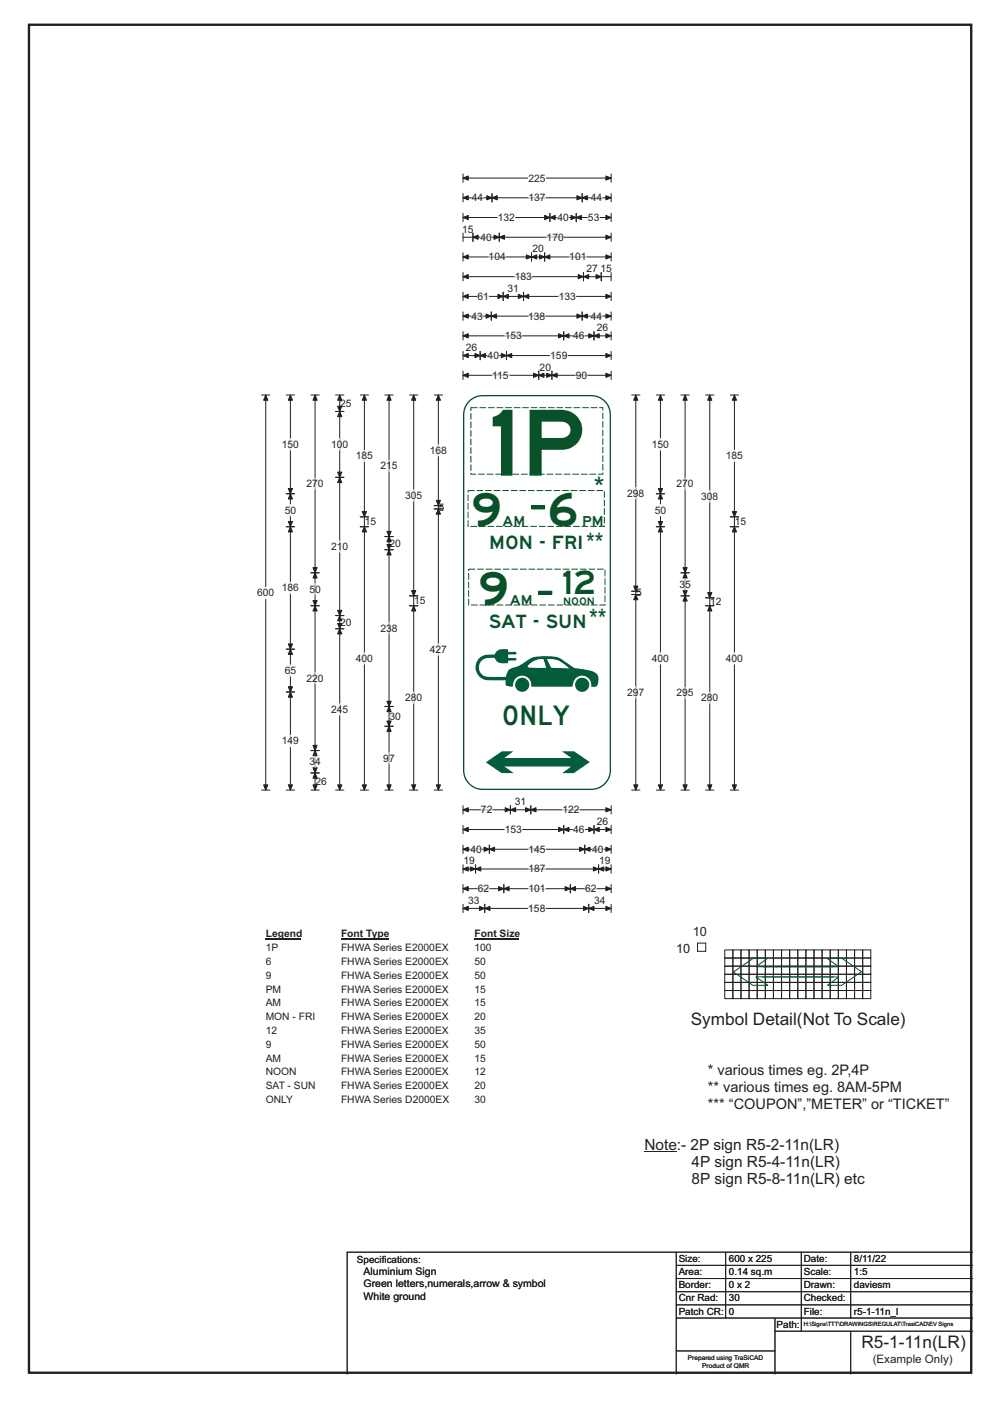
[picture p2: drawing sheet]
<svg xmlns="http://www.w3.org/2000/svg" width="210mm" height="297mm" viewBox="0 0 210 297" stroke-linecap="round" stroke-linejoin="round" font-family="sans-serif">
<path d="M6.1 5.2h199.9v285.8h-199.9z" fill="none" stroke="#231f20" stroke-width=".5"/>
<path d="M98.2 37.8h31.4M98.2 36.9v1.7M129.6 36.9v1.7" fill="none" stroke="#231f20" stroke-width=".21"/>
<g fill="#231f20" stroke="#231f20" stroke-width=".21">
<path d="M98.2 37.8l1.1-.5v.9z" fill-rule="evenodd"/>
<path d="M128.5 37.3l1.1 .5-1.1 .4z" fill-rule="evenodd"/>
</g>
<path d="M112.1 36.5h3.6v2.5h-3.6z" fill="#fff"/>
<g fill="none" stroke="#231f20" stroke-width=".21">
<path d="M98.2 41.9h31.4M98.2 41v1.8M98.2 45.2v1.8M98.2 49.4v1.8M98.2 53.6v1.8M98.2 57.8v1.7M98.2 46.1h31.4M98.2 50.3h31.4M98.2 54.5h31.4M98.2 58.7h31.4M100.3 49.4v1.8M104.4 41v1.8"/>
<path d="M105.9 49.4v1.8M112.7 53.6v1.8M115.5 53.6v1.8M116.6 45.2v1.8M122.2 45.2v1.8M123.5 41v1.8M123.8 57.8v1.7M127.5 57.8v1.7M129.6 53.6v1.8M129.6 57.8v1.7M129.6 41v1.8M129.6 45.2v1.8"/>
<path d="M129.6 49.4v1.8M98.2 62v1.7M98.2 66.1v1.8M98.2 70.3v1.8M98.2 74.5v1.8M98.2 78.7v1.8M98.2 62.8h31.4M98.2 67h31.4M98.2 71.2h31.4M98.2 75.4h31.4M98.2 79.6h31.4M101.8 74.5v1.8"/>
<path d="M104.2 66.1v1.8M106.7 62v1.7M107.4 74.5v1.8M111 62v1.7M114.3 78.7v1.8M117.1 78.7v1.8M119.6 70.3v1.8M123.5 66.1v1.8M126 70.3v1.8M129.6 74.5v1.8M129.6 62v1.7M129.6 66.1v1.8"/>
<path d="M129.6 70.3v1.8M129.6 78.7v1.8M55.5 83.8h1.8M56.4 83.8v83.7M55.5 167.5h1.8M98.2 170.8v1.8M98.2 175v1.8M98.2 179.2v1.7M98.2 171.7h31.4M98.2 175.9h31.4M103.8 179.2v1.7M108.3 170.8v1.8"/>
<path d="M112.6 170.8v1.8M119.6 175v1.8M124 179.2v1.7M126 175v1.8M129.6 170.8v1.8M129.6 175v1.8M129.6 179.2v1.7M98.2 183.4v1.7M98.2 187.5v1.8M98.2 191.7v1.8M98.2 180.1h31.4M98.2 184.2h31.4"/>
<path d="M98.2 188.4h31.4M98.2 192.6h31.4M100.9 183.4v1.7M102.8 191.7v1.8M106.9 187.5v1.8M121 187.5v1.8M124.9 191.7v1.8M127 183.4v1.7M129.6 187.5v1.8M129.6 191.7v1.8M129.6 183.4v1.7"/>
</g>
<g fill="#231f20" stroke="#231f20" stroke-width=".21">
<path d="M104.4 41.9l1.1-.4v.9z" fill-rule="evenodd"/>
<path d="M122.4 41.5l1.1 .4-1.1 .5z" fill-rule="evenodd"/>
<path d="M98.2 41.9l1.1-.4v.9z" fill-rule="evenodd"/>
<path d="M103.2 41.5l1.2 .4-1.2 .5z" fill-rule="evenodd"/>
<path d="M123.5 41.9l1.1-.4v.9z" fill-rule="evenodd"/>
<path d="M128.5 41.5l1.1 .4-1.1 .5z" fill-rule="evenodd"/>
<path d="M116.6 46.1l1.1-.4v.9z" fill-rule="evenodd"/>
<path d="M121.1 45.7l1.1 .4-1.1 .5z" fill-rule="evenodd"/>
<path d="M98.2 46.1l1.1-.4v.9z" fill-rule="evenodd"/>
<path d="M115.5 45.7l1.1 .4-1.1 .5z" fill-rule="evenodd"/>
<path d="M122.2 46.1l1.1-.4v.9z" fill-rule="evenodd"/>
<path d="M128.5 45.7l1.1 .4-1.1 .5z" fill-rule="evenodd"/>
<path d="M100.3 50.3l1.1-.4v.8z" fill-rule="evenodd"/>
<path d="M104.8 49.9l1.1 .4-1.1 .4z" fill-rule="evenodd"/>
<path d="M105.9 50.3l1.1-.4v.8z" fill-rule="evenodd"/>
<path d="M128.5 49.9l1.1 .4-1.1 .4z" fill-rule="evenodd"/>
<path d="M112.7 54.5l1.1-.5v.9z" fill-rule="evenodd"/>
<path d="M114.4 54l1.1 .5-1.1 .4z" fill-rule="evenodd"/>
<path d="M98.2 54.5l1.1-.5v.9z" fill-rule="evenodd"/>
<path d="M111.6 54l1.1 .5-1.1 .4z" fill-rule="evenodd"/>
<path d="M115.5 54.5l1.1-.5v.9z" fill-rule="evenodd"/>
<path d="M128.5 54l1.1 .5-1.1 .4z" fill-rule="evenodd"/>
<path d="M123.8 58.7l1.1-.5v.9z" fill-rule="evenodd"/>
<path d="M126.4 58.2l1.1 .5-1.1 .4z" fill-rule="evenodd"/>
<path d="M98.2 58.7l1.1-.5v.9z" fill-rule="evenodd"/>
<path d="M122.6 58.2l1.2 .5-1.2 .4z" fill-rule="evenodd"/>
<path d="M106.7 62.8l1.1-.4v.9z" fill-rule="evenodd"/>
<path d="M109.9 62.4l1.1 .4-1.1 .5z" fill-rule="evenodd"/>
<path d="M98.2 62.8l1.1-.4v.9z" fill-rule="evenodd"/>
<path d="M105.6 62.4l1.1 .4-1.1 .5z" fill-rule="evenodd"/>
<path d="M111 62.8l1.2-.4v.9z" fill-rule="evenodd"/>
<path d="M128.5 62.4l1.1 .4-1.1 .5z" fill-rule="evenodd"/>
<path d="M104.2 67l1.1-.4v.9z" fill-rule="evenodd"/>
<path d="M122.4 66.6l1.1 .4-1.1 .5z" fill-rule="evenodd"/>
<path d="M98.2 67l1.1-.4v.9z" fill-rule="evenodd"/>
<path d="M103.1 66.6l1.1 .4-1.1 .5z" fill-rule="evenodd"/>
<path d="M123.5 67l1.1-.4v.9z" fill-rule="evenodd"/>
<path d="M128.5 66.6l1.1 .4-1.1 .5z" fill-rule="evenodd"/>
<path d="M119.6 71.2l1.1-.4v.8z" fill-rule="evenodd"/>
<path d="M124.9 70.8l1.1 .4-1.1 .4z" fill-rule="evenodd"/>
<path d="M98.2 71.2l1.1-.4v.8z" fill-rule="evenodd"/>
<path d="M118.5 70.8l1.1 .4-1.1 .4z" fill-rule="evenodd"/>
<path d="M126 71.2l1.1-.4v.8z" fill-rule="evenodd"/>
<path d="M128.5 70.8l1.1 .4-1.1 .4z" fill-rule="evenodd"/>
<path d="M101.8 75.4l1.2-.5v.9z" fill-rule="evenodd"/>
<path d="M106.3 74.9l1.1 .5-1.1 .4z" fill-rule="evenodd"/>
<path d="M98.2 75.4l1.1-.5v.9z" fill-rule="evenodd"/>
<path d="M100.7 74.9l1.1 .5-1.1 .4z" fill-rule="evenodd"/>
<path d="M107.4 75.4l1.1-.5v.9z" fill-rule="evenodd"/>
<path d="M128.5 74.9l1.1 .5-1.1 .4z" fill-rule="evenodd"/>
<path d="M114.3 79.6l1.1-.5v.9z" fill-rule="evenodd"/>
<path d="M116 79.1l1.1 .5-1.1 .4z" fill-rule="evenodd"/>
<path d="M98.2 79.6l1.1-.5v.9z" fill-rule="evenodd"/>
<path d="M113.2 79.1l1.1 .5-1.1 .4z" fill-rule="evenodd"/>
<path d="M117.1 79.6l1.1-.5v.9z" fill-rule="evenodd"/>
<path d="M128.5 79.1l1.1 .5-1.1 .4z" fill-rule="evenodd"/>
<path d="M108.3 171.7l1.1-.4v.8z" fill-rule="evenodd"/>
<path d="M111.5 171.3l1.1 .4-1.1 .4z" fill-rule="evenodd"/>
<path d="M98.2 171.7l1.1-.4v.8z" fill-rule="evenodd"/>
<path d="M107.1 171.3l1.2 .4-1.2 .4z" fill-rule="evenodd"/>
<path d="M112.6 171.7l1.1-.4v.8z" fill-rule="evenodd"/>
<path d="M128.5 171.3l1.1 .4-1.1 .4z" fill-rule="evenodd"/>
<path d="M119.6 175.9l1.1-.5v.9z" fill-rule="evenodd"/>
<path d="M124.9 175.4l1.1 .5-1.1 .4z" fill-rule="evenodd"/>
<path d="M98.2 175.9l1.1-.5v.9z" fill-rule="evenodd"/>
<path d="M118.5 175.4l1.1 .5-1.1 .4z" fill-rule="evenodd"/>
<path d="M126 175.9l1.1-.5v.9z" fill-rule="evenodd"/>
<path d="M128.5 175.4l1.1 .5-1.1 .4z" fill-rule="evenodd"/>
<path d="M103.8 180.1l1.1-.5v.9z" fill-rule="evenodd"/>
<path d="M122.9 179.6l1.1 .5-1.1 .4z" fill-rule="evenodd"/>
<path d="M98.2 180.1l1.1-.5v.9z" fill-rule="evenodd"/>
<path d="M102.7 179.6l1.1 .5-1.1 .4z" fill-rule="evenodd"/>
<path d="M124 180.1l1.1-.5v.9z" fill-rule="evenodd"/>
<path d="M128.5 179.6l1.1 .5-1.1 .4z" fill-rule="evenodd"/>
<path d="M100.9 184.2l1.1-.4v.9z" fill-rule="evenodd"/>
<path d="M125.9 183.8l1.1 .4-1.1 .5z" fill-rule="evenodd"/>
<path d="M98.2 184.2l1.1-.4v.9z" fill-rule="evenodd"/>
<path d="M99.8 183.8l1.1 .4-1.1 .5z" fill-rule="evenodd"/>
<path d="M127 184.2l1.1-.4v.9z" fill-rule="evenodd"/>
<path d="M128.5 183.8l1.1 .4-1.1 .5z" fill-rule="evenodd"/>
<path d="M106.9 188.4l1.1-.4v.9z" fill-rule="evenodd"/>
<path d="M119.9 188l1.1 .4-1.1 .5z" fill-rule="evenodd"/>
<path d="M98.2 188.4l1.1-.4v.9z" fill-rule="evenodd"/>
<path d="M105.8 188l1.1 .4-1.1 .5z" fill-rule="evenodd"/>
<path d="M121 188.4l1.1-.4v.9z" fill-rule="evenodd"/>
<path d="M128.5 188l1.1 .4-1.1 .5z" fill-rule="evenodd"/>
<path d="M102.8 192.6l1.1-.4v.8z" fill-rule="evenodd"/>
<path d="M123.8 192.2l1.1 .4-1.1 .4z" fill-rule="evenodd"/>
<path d="M98.2 192.6l1.1-.4v.8z" fill-rule="evenodd"/>
<path d="M101.7 192.2l1.1 .4-1.1 .4z" fill-rule="evenodd"/>
<path d="M124.9 192.6l1.1-.4v.8z" fill-rule="evenodd"/>
<path d="M128.5 192.2l1.1 .4-1.1 .4z" fill-rule="evenodd"/>
<path d="M56.4 83.8l.4 1.1h-.9z" fill-rule="evenodd"/>
<path d="M55.9 166.4h.9l-.4 1.1z" fill-rule="evenodd"/>
</g>
<g fill="none" stroke="#fff" stroke-width=".21">
<path d="M100.1 41.9h2.4M101.9 50.3h2.4M103.6 54.5h3.7M105.6 46.1h3.6M109.2 58.7h3.6M112.1 41.9h3.6M115.9 50.3h3.7M118.2 46.1h2.4M120.8 54.5h3.6M124.7 46.1h2.4M125.3 41.9h2.5M100 67h2.4"/>
<path d="M101.3 62.8h2.4M103.4 75.4h2.4M104.4 79.6h3.6M107.1 71.2h3.6M112 67h3.7M116.7 75.4h3.6M118.5 62.8h3.6M121.6 71.2h2.4M122.1 79.6h2.5M125.3 67h2.5M102 171.7h2.4M107.1 175.9h3.6"/>
<path d="M119.3 171.7h3.6M121.6 175.9h2.4M99.8 180.1h2.4M101.3 188.4h2.4M112 192.6h3.7M112.1 180.1h3.6M112.1 184.2h3.6M112.1 188.4h3.6M124.1 188.4h2.4M125.6 180.1h2.4"/>
</g>
<path d="M54.5 124.4h3.7v2.5h-3.7z" fill="#fff"/>
<g fill="none" stroke="#231f20" stroke-width=".21">
<path d="M60.7 83.8h1.8M61.6 83.8v83.7M65.9 83.8h1.8M66.8 83.8v83.7M71.2 83.8h1.7M71.2 87.2h1.7M72.1 83.8v83.7M76.4 83.8h1.8M77.3 83.8v83.7M81.6 83.8h1.8M82.5 83.8v83.7M86.9 83.8h1.7"/>
<path d="M87.7 83.8v83.7M92.1 83.8h1.8M93 83.8v83.7M134 83.8h1.7M134.9 83.8v83.7M139.2 83.8h1.8M140.1 83.8v83.7M144.4 83.8h1.8M145.3 83.8v83.7M149.7 83.8h1.7M150.5 83.8v83.7M154.9 83.8h1.8"/>
<path d="M155.8 83.8v83.7M60.7 104.7h1.8M60.7 111.7h1.8M71.2 101.2h1.7M76.4 111.7h1.8M76.4 109.6h1.8M81.6 113.8h1.8M81.6 116.6h1.8M92.1 107.2h1.8M92.1 107.9h1.8M139.2 104.7h1.8M139.2 111.7h1.8"/>
<path d="M154.9 111.7h1.8M154.9 109.6h1.8M60.7 137.6h1.8M65.9 121.4h1.8M65.9 128.4h1.8M71.2 130.5h1.7M71.2 133.3h1.7M86.9 128.4h1.7M86.9 126.3h1.7M134 125.4h1.7M134 126.1h1.7M144.4 121.4h1.8"/>
<path d="M144.4 126.3h1.8M149.7 128.4h1.7M149.7 126.7h1.7M60.7 146.7h1.8M65.9 159.1h1.8M81.6 149.8h1.8M81.6 154h1.8M60.7 167.5h1.8M65.9 167.5h1.8M65.9 163.9h1.8M71.2 167.5h1.7M76.4 167.5h1.8"/>
<path d="M81.6 167.5h1.8M86.9 167.5h1.7M92.1 167.5h1.8M134 167.5h1.7M139.2 167.5h1.8M144.4 167.5h1.8M149.7 167.5h1.7M154.9 167.5h1.8"/>
</g>
<g fill="#231f20" stroke="#231f20" stroke-width=".21">
<path d="M61.6 104.7l.4 1.1h-.8z" fill-rule="evenodd"/>
<path d="M61.2 110.6h.8l-.4 1.1z" fill-rule="evenodd"/>
<path d="M61.6 83.8l.4 1.1h-.8z" fill-rule="evenodd"/>
<path d="M61.2 103.6h.8l-.4 1.1z" fill-rule="evenodd"/>
<path d="M61.6 111.7l.4 1.1h-.8z" fill-rule="evenodd"/>
<path d="M61.2 136.5h.8l-.4 1.1z" fill-rule="evenodd"/>
<path d="M61.6 137.6l.4 1.1h-.8z" fill-rule="evenodd"/>
<path d="M61.2 145.6h.8l-.4 1.1z" fill-rule="evenodd"/>
<path d="M61.6 146.7l.4 1.1h-.8z" fill-rule="evenodd"/>
<path d="M61.2 166.4h.8l-.4 1.1z" fill-rule="evenodd"/>
<path d="M66.8 121.4l.5 1.2h-.9z" fill-rule="evenodd"/>
<path d="M66.4 127.3h.9l-.5 1.1z" fill-rule="evenodd"/>
<path d="M66.8 83.8l.5 1.1h-.9z" fill-rule="evenodd"/>
<path d="M66.4 120.3h.9l-.5 1.1z" fill-rule="evenodd"/>
<path d="M66.8 128.4l.5 1.1h-.9z" fill-rule="evenodd"/>
<path d="M66.4 158h.9l-.5 1.1z" fill-rule="evenodd"/>
<path d="M66.8 159.1l.5 1.1h-.9z" fill-rule="evenodd"/>
<path d="M66.4 162.8h.9l-.5 1.1z" fill-rule="evenodd"/>
<path d="M66.8 163.9l.5 1.1h-.9z" fill-rule="evenodd"/>
<path d="M66.4 166.4h.9l-.5 1.1z" fill-rule="evenodd"/>
<path d="M72.1 87.2l.4 1.1h-.9z" fill-rule="evenodd"/>
<path d="M71.6 100.1h.9l-.4 1.1z" fill-rule="evenodd"/>
<path d="M72.1 83.8l.4 1.1h-.9z" fill-rule="evenodd"/>
<path d="M71.6 86.1h.9l-.4 1.1z" fill-rule="evenodd"/>
<path d="M72.1 101.2l.4 1.1h-.9z" fill-rule="evenodd"/>
<path d="M71.6 129.4h.9l-.4 1.1z" fill-rule="evenodd"/>
<path d="M72.1 130.5l.4 1.1h-.9z" fill-rule="evenodd"/>
<path d="M71.6 132.2h.9l-.4 1.1z" fill-rule="evenodd"/>
<path d="M72.1 133.3l.4 1.1h-.9z" fill-rule="evenodd"/>
<path d="M71.6 166.4h.9l-.4 1.1z" fill-rule="evenodd"/>
<path d="M77.3 83.8l.4 1.1h-.9z" fill-rule="evenodd"/>
<path d="M76.8 108.5h.9l-.4 1.1z" fill-rule="evenodd"/>
<path d="M77.3 111.7l.4 1.1h-.9z" fill-rule="evenodd"/>
<path d="M76.8 166.4h.9l-.4 1.1z" fill-rule="evenodd"/>
<path d="M82.5 113.8l.5 1.1h-.9z" fill-rule="evenodd"/>
<path d="M82.1 115.4h.9l-.5 1.2z" fill-rule="evenodd"/>
<path d="M82.5 83.8l.5 1.1h-.9z" fill-rule="evenodd"/>
<path d="M82.1 112.7h.9l-.5 1.1z" fill-rule="evenodd"/>
<path d="M82.5 116.6l.5 1.1h-.9z" fill-rule="evenodd"/>
<path d="M82.1 148.7h.9l-.5 1.1z" fill-rule="evenodd"/>
<path d="M82.5 149.8l.5 1.1h-.9z" fill-rule="evenodd"/>
<path d="M82.1 152.9h.9l-.5 1.1z" fill-rule="evenodd"/>
<path d="M82.5 154l.5 1.1h-.9z" fill-rule="evenodd"/>
<path d="M82.1 166.4h.9l-.5 1.1z" fill-rule="evenodd"/>
<path d="M87.7 83.8l.5 1.1h-.9z" fill-rule="evenodd"/>
<path d="M87.3 125.2h.9l-.5 1.1z" fill-rule="evenodd"/>
<path d="M87.7 128.4l.5 1.1h-.9z" fill-rule="evenodd"/>
<path d="M87.3 166.4h.9l-.5 1.1z" fill-rule="evenodd"/>
<path d="M93 83.8l.4 1.1h-.9z" fill-rule="evenodd"/>
<path d="M92.5 106.1h.9l-.4 1.1z" fill-rule="evenodd"/>
<path d="M93 107.9l.4 1.1h-.9z" fill-rule="evenodd"/>
<path d="M92.5 166.4h.9l-.4 1.1z" fill-rule="evenodd"/>
<path d="M134.9 83.8l.4 1.1h-.9z" fill-rule="evenodd"/>
<path d="M134.4 124.3h.9l-.4 1.1z" fill-rule="evenodd"/>
<path d="M134.9 126.1l.4 1.1h-.9z" fill-rule="evenodd"/>
<path d="M134.4 166.4h.9l-.4 1.1z" fill-rule="evenodd"/>
<path d="M140.1 104.7l.4 1.1h-.9z" fill-rule="evenodd"/>
<path d="M139.6 110.6h.9l-.4 1.1z" fill-rule="evenodd"/>
<path d="M140.1 83.8l.4 1.1h-.9z" fill-rule="evenodd"/>
<path d="M139.6 103.6h.9l-.4 1.1z" fill-rule="evenodd"/>
<path d="M140.1 111.7l.4 1.1h-.9z" fill-rule="evenodd"/>
<path d="M139.6 166.4h.9l-.4 1.1z" fill-rule="evenodd"/>
<path d="M145.3 121.4l.5 1.2h-.9z" fill-rule="evenodd"/>
<path d="M144.9 125.2h.9l-.5 1.1z" fill-rule="evenodd"/>
<path d="M145.3 83.8l.5 1.1h-.9z" fill-rule="evenodd"/>
<path d="M144.9 120.3h.9l-.5 1.1z" fill-rule="evenodd"/>
<path d="M145.3 126.3l.5 1.1h-.9z" fill-rule="evenodd"/>
<path d="M144.9 166.4h.9l-.5 1.1z" fill-rule="evenodd"/>
<path d="M150.5 83.8l.5 1.1h-.9z" fill-rule="evenodd"/>
<path d="M150.1 125.6h.9l-.5 1.1z" fill-rule="evenodd"/>
<path d="M150.5 128.4l.5 1.1h-.9z" fill-rule="evenodd"/>
<path d="M150.1 166.4h.9l-.5 1.1z" fill-rule="evenodd"/>
<path d="M155.8 83.8l.4 1.1h-.9z" fill-rule="evenodd"/>
<path d="M155.3 108.5h.9l-.4 1.1z" fill-rule="evenodd"/>
<path d="M155.8 111.7l.4 1.1h-.9z" fill-rule="evenodd"/>
<path d="M155.3 166.4h.9l-.4 1.1z" fill-rule="evenodd"/>
</g>
<g fill="none" stroke="#fff" stroke-width=".21">
<path d="M61.6 93v2.4M72.1 93v2.4M77.3 95.5v2.4M82.5 97.5v2.5M93 94.3v2.4M140.1 93v2.4M155.8 95.5v2.4M61.6 107v2.4M66.8 101.4v2.4M72.1 114.6v2.5M87.7 103.8v2.5M134.9 103.3v2.5"/>
<path d="M140.1 107v2.4M145.3 101.4v2.4M150.5 104v2.5M61.6 123.4v2.5M66.8 123.7v2.5M77.3 138.4v2.4M82.5 131.9v2.5M93 136.5v2.4M140.1 138.4v2.4M145.3 122.7v2.4M155.8 138.4v2.4M61.6 141v2.4"/>
<path d="M61.6 155.9v2.4M66.8 142.6v2.4M72.1 149.2v2.4M82.5 159.5v2.5M87.7 146.8v2.4M134.9 145.6v2.4M145.3 145.7v2.4M150.5 146.8v2.4M66.8 160.3v2.4"/>
</g>
<path d="M56.4 196.8h7.5v2.4h-7.5z" fill="#fff"/>
<path d="M56.4 199.1h7.5" fill="none" stroke="#231f20" stroke-width=".22"/>
<path d="M72.3 196.8h10.1v2.4h-10.1z" fill="#fff"/>
<path d="M72.3 199.1h10.1" fill="none" stroke="#231f20" stroke-width=".22"/>
<path d="M100.6 196.8h9.4v2.4h-9.4z" fill="#fff"/>
<path d="M100.6 199.1h9.4" fill="none" stroke="#231f20" stroke-width=".22"/>
<g fill="#fff">
<path d="M56.4 199.7h2.6v2.4h-2.6z"/>
<path d="M72.3 199.7h23v2.4h-23z"/>
<path d="M100.6 199.7h3.7v2.4h-3.7z"/>
<path d="M56.4 202.6h1.2v2.5h-1.2z"/>
<path d="M72.3 202.6h23v2.5h-23z"/>
<path d="M100.6 202.6h2.5v2.5h-2.5z"/>
<path d="M56.4 205.6h1.2v2.4h-1.2z"/>
<path d="M72.3 205.6h23v2.4h-23z"/>
<path d="M100.6 205.6h2.5v2.4h-2.5z"/>
<path d="M56.4 208.5h3.2v2.4h-3.2z"/>
<path d="M72.3 208.5h23v2.4h-23z"/>
<path d="M100.6 208.5h2.5v2.4h-2.5z"/>
<path d="M56.3 211.4h3.3v2.4h-3.3z"/>
<path d="M72.3 211.4h23v2.4h-23z"/>
<path d="M100.6 211.4h2.5v2.4h-2.5z"/>
<path d="M56.4 214.3h10.5v2.5h-10.5z"/>
<path d="M72.3 214.3h23v2.5h-23z"/>
<path d="M100.6 214.3h2.5v2.5h-2.5z"/>
<path d="M56.4 217.3h2.4v2.4h-2.4z"/>
<path d="M72.3 217.3h23v2.4h-23z"/>
<path d="M100.6 217.3h2.5v2.4h-2.5z"/>
<path d="M56.4 220.2h1.2v2.4h-1.2z"/>
<path d="M72.3 220.2h23v2.4h-23z"/>
<path d="M100.6 220.2h2.5v2.4h-2.5z"/>
<path d="M56.3 223.1h3.3v2.5h-3.3z"/>
<path d="M72.3 223.1h23v2.5h-23z"/>
<path d="M100.6 223.1h2.5v2.5h-2.5z"/>
<path d="M56.4 226h6.5v2.5h-6.5z"/>
<path d="M72.3 226h23v2.5h-23z"/>
<path d="M100.6 226h2.5v2.5h-2.5z"/>
<path d="M56.4 229h10.7v2.4h-10.7z"/>
<path d="M72.3 229h23v2.4h-23z"/>
<path d="M100.6 229h2.5v2.4h-2.5z"/>
<path d="M56.4 231.9h5.8v2.4h-5.8z"/>
<path d="M72.3 231.9h23.1v2.4h-23.1z"/>
<path d="M100.6 231.9h2.5v2.4h-2.5z"/>
</g>
<path d="M99.2 85.2a4.2 4.2 0 0 1 3.2-1.4h23a4.2 4.2 0 0 1 4.2 4.1v75.4a4.2 4.2 0 0 1-4.2 4.2h-23a4.2 4.2 0 0 1-4.2-4.2v-75.4a4.2 4.2 0 0 1 1-2.7z" fill-rule="evenodd" fill="#fff" stroke="#fff" stroke-width=".21"/>
<path d="M99.5 85.1a4 4 0 0 1 2.9-1.2h23a4 4 0 0 1 4.1 4v75.4a4.1 4.1 0 0 1-4.1 4.1h-23a4 4 0 0 1-4.1-4.1v-75.4a4 4 0 0 1 1.2-2.8z" fill="none" stroke="#095229" stroke-width=".28"/>
<g fill="#015d3b">
<path d="M112.1 141.1a3.7 3.7 0 0 1 3.1-1.3l.6 1.8-3.6-.1-.3-.2zM116 139.8a4.9 4.9 0 0 1 4.3 1.6l.4 .3-3.8-.1zM101.7 139.5a2.81 2.81 0 0 0-.5 3.4 2.81 2.81 0 0 0 3.2 1.3h2.8a.94 .94 0 0 0 .3 1.2l1.3 .2a1.99 1.99 0 0 1 1.9-2.3 1.99 1.99 0 0 1 2 2.3h8.7a4 4 0 0 1 1-2 1.97 1.97 0 0 1 2.2 0 1.97 1.97 0 0 1 .8 2 1.04 1.04 0 0 0 1.4-.6 1.96 1.96 0 0 0-1.5-2.8l-3.5-.6-2.3-1.6a4.6 4.6 0 0 0-3.6-.9 5.9 5.9 0 0 0-4.9 1.5l-1.1 .7a3.1 3.1 0 0 0-2.3 1.2l-.3 1h-3.3a2.05 2.05 0 0 1-2.4-1.9 2.05 2.05 0 0 1 2.2-2.1h1.1a2.3 2.3 0 0 0 2.8 1.1l.1-.6h1.5l.3-.2a.71 .71 0 0 0-1.1-.3h-.7v-.7l.5-.1a1.25 1.25 0 0 0 1.3-.2 .69 .69 0 0 0-1-.3h-.8v-.4a2.1 2.1 0 0 0-2.9 1h-1.1a2.83 2.83 0 0 0-2.1 .7z" fill-rule="evenodd"/>
<circle cx="123.5" cy="145.2" r="1.51"/>
<circle cx="110.8" cy="145.2" r="1.5"/>
</g>
<g fill="#fefefe">
<path d="M116 139.8a4.9 4.9 0 0 1 4.3 1.6l.4 .3-3.8-.1z" fill-rule="evenodd"/>
<path d="M112.1 141.1a3.7 3.7 0 0 1 3.1-1.3l.6 1.8-3.6-.1-.3-.2z" fill-rule="evenodd"/>
</g>
<path d="M112.7 107.2h2.8v.7h-2.8z" fill="#095229"/>
<path d="M112.7 107.2h2.8v.7h-2.8z" fill="none" stroke="#095229" stroke-width=".21"/>
<path d="M114.3 125.4h2.7v.6h-2.7z" fill="#095229"/>
<path d="M114.3 125.4h2.7v.6h-2.7z" fill="none" stroke="#095229" stroke-width=".21"/>
<g fill="none" stroke="#231f20" stroke-width=".21">
<path d="M143.4 268.3h62.9M143.4 271.1h62.9M143.4 273.9h62.9M143.4 276.7h62.9M143.4 279.5h62.9M143.4 265.5v25.8M153.9 265.5v14M164.4 279.5v11.8M170 265.5v16.7M180.4 265.5v14M206.3 265.5h-132.7v25.8M143.4 286.4h21"/>
<path d="M164.4 282.2h41.9M180.4 282.2v9.1"/>
</g>
<path d="M99.9 86.4h28v14.1h-28z" fill="none" stroke="#015d3b" stroke-width=".21" stroke-dasharray="1.4 .4" stroke-linecap="butt"/>
<path d="M99.3 104h28.9v7.6h-28.9zM99.4 120.7h28.9v7.6h-28.9z" fill="none" stroke="#095229" stroke-width=".21" stroke-dasharray="1.4 .4" stroke-linecap="butt"/>
<g fill="#015d3b">
<path d="M103.1 161.6l3.3-2.3h2.5l-1.9 1.4h15.4l-.2 1.8h-15.3l2.1 1.4h-2.6z" fill-rule="evenodd"/>
<path d="M106.1 160.7h15.1l-2-1.4h2.6l3.3 2.3-3.4 2.3h-2.4l1.9-1.4h-15.1z" fill-rule="evenodd"/>
</g>
<g fill="none" stroke="#231f20" stroke-width=".21">
<path d="M147.9 200h1.8v1.7h-1.8zM153.7 210h1.7v1.7h-1.7zM153.7 206.6h1.7v1.7h-1.7zM153.7 203.1h1.7v1.7h-1.7zM153.7 208.3h1.7v1.7h-1.7zM153.7 204.8h1.7v1.8h-1.7zM153.7 201.4h1.7v1.7h-1.7zM155.4 210h1.8v1.7h-1.8zM155.4 206.6h1.8v1.7h-1.8zM155.4 203.1h1.8v1.7h-1.8zM155.4 208.3h1.8v1.7h-1.8zM155.4 204.8h1.8v1.8h-1.8z"/>
<path d="M155.4 201.4h1.8v1.7h-1.8zM157.2 210h1.7v1.7h-1.7zM157.2 206.6h1.7v1.7h-1.7zM157.2 203.1h1.7v1.7h-1.7zM157.2 208.3h1.7v1.7h-1.7zM157.2 204.8h1.7v1.8h-1.7zM157.2 201.4h1.7v1.7h-1.7zM158.9 210h1.7v1.7h-1.7zM158.9 206.6h1.7v1.7h-1.7zM158.9 203.1h1.7v1.7h-1.7zM158.9 208.3h1.7v1.7h-1.7zM158.9 204.8h1.7v1.8h-1.7z"/>
<path d="M158.9 201.4h1.7v1.7h-1.7zM160.6 210h1.7v1.7h-1.7zM160.6 206.6h1.7v1.7h-1.7zM160.6 203.1h1.7v1.7h-1.7zM160.6 208.3h1.7v1.7h-1.7zM160.6 204.8h1.7v1.8h-1.7zM160.6 201.4h1.7v1.7h-1.7zM162.3 210h1.7v1.7h-1.7zM162.3 206.6h1.7v1.7h-1.7zM162.3 203.1h1.7v1.7h-1.7zM162.3 208.3h1.7v1.7h-1.7zM162.3 204.8h1.7v1.8h-1.7z"/>
<path d="M162.3 201.4h1.7v1.7h-1.7zM164 210h1.8v1.7h-1.8zM164 206.6h1.8v1.7h-1.8zM164 203.1h1.8v1.7h-1.8zM164 208.3h1.8v1.7h-1.8zM164 204.8h1.8v1.8h-1.8zM164 201.4h1.8v1.7h-1.8zM165.8 210h1.7v1.7h-1.7zM165.8 206.6h1.7v1.7h-1.7zM165.8 203.1h1.7v1.7h-1.7zM165.8 208.3h1.7v1.7h-1.7zM165.8 204.8h1.7v1.8h-1.7z"/>
<path d="M165.8 201.4h1.7v1.7h-1.7zM167.5 210h1.7v1.7h-1.7zM167.5 206.6h1.7v1.7h-1.7zM167.5 203.1h1.7v1.7h-1.7zM167.5 208.3h1.7v1.7h-1.7zM167.5 204.8h1.7v1.8h-1.7zM167.5 201.4h1.7v1.7h-1.7zM169.2 210h1.7v1.7h-1.7zM169.2 206.6h1.7v1.7h-1.7zM169.2 203.1h1.7v1.7h-1.7zM169.2 208.3h1.7v1.7h-1.7zM169.2 204.8h1.7v1.8h-1.7z"/>
<path d="M169.2 201.4h1.7v1.7h-1.7zM170.9 210h1.7v1.7h-1.7zM170.9 206.6h1.7v1.7h-1.7zM170.9 203.1h1.7v1.7h-1.7zM170.9 208.3h1.7v1.7h-1.7zM170.9 204.8h1.7v1.8h-1.7zM170.9 201.4h1.8v1.7h-1.8zM172.7 210h1.7v1.7h-1.7zM172.7 206.6h1.7v1.7h-1.7zM172.7 203.1h1.7v1.7h-1.7zM172.7 208.3h1.7v1.7h-1.7zM172.7 204.8h1.7v1.8h-1.7z"/>
<path d="M172.7 201.4h1.7v1.7h-1.7zM174.4 210h1.7v1.7h-1.7zM174.4 206.6h1.7v1.7h-1.7zM174.4 203.1h1.7v1.7h-1.7zM174.4 208.3h1.7v1.7h-1.7zM174.4 204.8h1.7v1.8h-1.7zM174.4 201.4h1.7v1.7h-1.7zM176.1 210h1.7v1.7h-1.7zM176.1 206.6h1.7v1.7h-1.7zM176.1 203.1h1.7v1.7h-1.7zM176.1 208.3h1.7v1.7h-1.7zM176.1 204.8h1.7v1.8h-1.7z"/>
<path d="M176.1 201.4h1.7v1.7h-1.7zM177.8 210h1.7v1.7h-1.7zM177.8 206.6h1.7v1.7h-1.7zM177.8 203.1h1.7v1.7h-1.7zM177.8 208.3h1.7v1.7h-1.7zM177.8 204.8h1.7v1.8h-1.7zM177.8 201.4h1.7v1.7h-1.7zM179.5 210h1.8v1.7h-1.8zM179.5 206.6h1.8v1.7h-1.8zM179.5 203.1h1.8v1.7h-1.8zM179.5 208.3h1.8v1.7h-1.8zM179.5 204.8h1.8v1.8h-1.8z"/>
<path d="M179.5 201.4h1.8v1.7h-1.8zM181.3 210h1.7v1.7h-1.7zM181.3 206.6h1.7v1.7h-1.7zM181.3 203.1h1.7v1.7h-1.7zM181.3 208.3h1.7v1.7h-1.7zM181.3 204.8h1.7v1.8h-1.7zM181.3 201.4h1.7v1.7h-1.7zM183 210h1.7v1.7h-1.7zM183 206.6h1.7v1.7h-1.7zM183 203.1h1.7v1.7h-1.7zM183 208.3h1.7v1.7h-1.7zM183 204.8h1.7v1.8h-1.7z"/>
<path d="M183 201.4h1.7v1.7h-1.7zM136.7 244.2h6.9"/>
</g>
<path d="M161.8 205h16.2l-2.6-1.8h3.2l4.1 2.8-4.2 2.9h-3l2.4-1.8h-16.1M176.8 205h-16.4l2.4-1.8h-3.1l-4.1 2.9 4.1 2.8h3.1l-2.5-1.8h16.5" fill="none" stroke="#095229" stroke-width=".21"/>
<text font-size="19.4" fill="#095229" x="103.1" y="100.9">1P</text>
<g font-size="9.6" fill="#095229">
<text x="99.9" y="111.4">9</text>
<text x="116" y="111.4">6</text>
<text x="101.4" y="128.2">9</text>
</g>
<text font-size="6.8" fill="#095229" x="119" y="126">12</text>
<g font-size="5.9" fill="#095229">
<text x="125.9" y="105.3">*</text>
<text x="124.3" y="117.2">**</text>
<text x="124.9" y="133.5">**</text>
</g>
<text font-size="5.7" fill="#095229" x="106.5" y="153.8">ONLY</text>
<g font-size="3.9" fill="#095229">
<text x="103.8" y="116.3">MON - FRI</text>
<text x="103.6" y="133.1">SAT - SUN</text>
</g>
<g font-size="3.7" fill="#231f20">
<text x="146.5" y="217.3">Symbol Detail(Not To Scale)</text>
<text x="182.7" y="285.8">R5-1-11n( R)</text>
<text x="198.9" y="285.8">L</text>
</g>
<g font-size="3.3" fill="#231f20">
<text x="136.7" y="243.8">Note:- 2P sign R5-2-11n(LR)</text>
<text x="146.7" y="247.5">4P sign R5-4-11n(LR)</text>
<text x="146.7" y="251.1">8P sign R5-8-11n(LR) etc</text>
</g>
<g font-size="3.1" fill="#231f20">
<text x="150.1" y="227.9">* various times eg. 2P,4P</text>
<text x="150.1" y="231.5">** various times eg. 8AM-5PM</text>
<text x="150.1" y="235.1">*** “COUPON”,”METER” or “TICKET”</text>
</g>
<g font-size="2.9" fill="#095229">
<text x="106.6" y="111.6">AM</text>
<text x="123.5" y="111.6">PM</text>
<text x="108.1" y="128.3">AM</text>
</g>
<g font-size="2.7" fill="#231f20">
<text x="143.4" y="202.1">10</text>
<text x="147" y="198.5">10</text>
</g>
<text font-size="2.5" fill="#231f20" x="185.1" y="289.1">(Example Only)</text>
<g font-size="2.2" fill="#231f20">
<text x="112.1" y="38.5">225</text>
<text x="100.1" y="42.7">44</text>
<text x="105.6" y="46.9">132</text>
<text x="112.1" y="42.7">137</text>
<text x="118.2" y="46.9">40</text>
<text x="124.7" y="46.9">53</text>
<text x="125.3" y="42.7">44</text>
<text x="98" y="49.3">15</text>
<text x="101.9" y="51">40</text>
<text x="112.9" y="53.5">20</text>
<text x="115.9" y="51">170</text>
<text x="103.6" y="55.2">104</text>
<text x="109.2" y="59.4">183</text>
<text x="120.8" y="55.2">101</text>
<text x="124.4" y="57.7">27</text>
<text x="127.4" y="57.7">15</text>
<text x="101.3" y="63.6">61</text>
<text x="107.7" y="61.9">31</text>
<text x="118.5" y="63.6">133</text>
<text x="100" y="67.8">43</text>
<text x="107.1" y="71.9">153</text>
<text x="112" y="67.8">138</text>
<text x="121.6" y="71.9">46</text>
<text x="125.3" y="67.8">44</text>
<text x="126.6" y="70.2">26</text>
<text x="98.8" y="74.4">26</text>
<text x="103.4" y="76.1">40</text>
<text x="116.7" y="76.1">159</text>
<text x="104.4" y="80.3">115</text>
<text x="114.5" y="78.6">20</text>
<text x="122.1" y="80.3">90</text>
<text x="72.1" y="86.2">25</text>
<text x="59.8" y="95">150</text>
<text x="70.2" y="95">100</text>
<text x="138.3" y="95">150</text>
<text x="75.5" y="97.4">185</text>
<text x="80.7" y="99.5">215</text>
<text x="91.2" y="96.2">168</text>
<text x="154" y="97.4">185</text>
<text x="65" y="103.3">270</text>
<text x="85.9" y="105.8">305</text>
<text x="133" y="105.3">298</text>
<text x="143.5" y="103.3">270</text>
<text x="148.7" y="106">308</text>
<text x="60.4" y="108.9">50</text>
<text x="77.4" y="111.4">15</text>
<text x="93.1" y="108.3">5</text>
<text x="138.9" y="108.9">50</text>
<text x="155.8" y="111.4">15</text>
<text x="70.2" y="116.6">210</text>
<text x="82.6" y="115.9">20</text>
<text x="59.8" y="125.4">186</text>
<text x="65.6" y="125.7">50</text>
<text x="144.1" y="124.6">35</text>
<text x="54.5" y="126.4">600</text>
<text x="87.8" y="128.1">15</text>
<text x="134.9" y="126.4">5</text>
<text x="150.6" y="128.3">12</text>
<text x="72.1" y="132.6">20</text>
<text x="80.7" y="133.9">238</text>
<text x="60.4" y="142.9">65</text>
<text x="75.5" y="140.3">400</text>
<text x="91.2" y="138.4">427</text>
<text x="138.3" y="140.3">400</text>
<text x="154" y="140.3">400</text>
<text x="65" y="144.5">220</text>
<text x="85.9" y="148.7">280</text>
<text x="133" y="147.5">297</text>
<text x="143.5" y="147.7">295</text>
<text x="148.7" y="148.7">280</text>
<text x="70.2" y="151.1">245</text>
<text x="82.6" y="152.6">30</text>
<text x="59.8" y="157.8">149</text>
<text x="81.3" y="161.5">97</text>
<text x="65.6" y="162.2">34</text>
<text x="66.9" y="166.4">26</text>
<text x="102" y="172.4">72</text>
<text x="109.2" y="170.7">31</text>
<text x="119.3" y="172.4">122</text>
<text x="107.1" y="176.6">153</text>
<text x="121.6" y="176.6">46</text>
<text x="126.6" y="174.9">26</text>
<text x="98.3" y="183.3">19</text>
<text x="99.8" y="180.8">40</text>
<text x="112.1" y="180.8">145</text>
<text x="112.1" y="185">187</text>
<text x="125.6" y="180.8">40</text>
<text x="127.1" y="183.3">19</text>
<text x="99.3" y="191.6">33</text>
<text x="101.3" y="189.2">62</text>
<text x="112.1" y="189.2">101</text>
<text x="124.1" y="189.2">62</text>
<text x="126" y="191.6">34</text>
<text x="112" y="193.3">158</text>
<text x="56.4" y="198.7">Legend</text>
<text x="56.4" y="201.7">1P</text>
<text x="72.3" y="198.7">Font Type</text>
<text x="72.3" y="201.7">FHWA Series E2000EX</text>
<text x="100.6" y="198.7">Font Size</text>
<text x="100.6" y="201.7">100</text>
<text x="56.4" y="204.6">6</text>
<text x="56.4" y="207.5">9</text>
<text x="72.3" y="204.6">FHWA Series E2000EX</text>
<text x="72.3" y="207.5">FHWA Series E2000EX</text>
<text x="100.6" y="204.6">50</text>
<text x="100.6" y="207.5">50</text>
<text x="56.4" y="210.4">PM</text>
<text x="56.4" y="213.4">AM</text>
<text x="72.3" y="210.4">FHWA Series E2000EX</text>
<text x="72.3" y="213.4">FHWA Series E2000EX</text>
<text x="100.6" y="210.4">15</text>
<text x="100.6" y="213.4">15</text>
<text x="56.4" y="216.3">MON - FRI</text>
<text x="56.4" y="219.2">12</text>
<text x="72.3" y="216.3">FHWA Series E2000EX</text>
<text x="72.3" y="219.2">FHWA Series E2000EX</text>
<text x="100.6" y="216.3">20</text>
<text x="100.6" y="219.2">35</text>
<text x="56.4" y="222.1">9</text>
<text x="56.4" y="225.1">AM</text>
<text x="56.4" y="228">NOON</text>
<text x="72.3" y="222.1">FHWA Series E2000EX</text>
<text x="72.3" y="225.1">FHWA Series E2000EX</text>
<text x="72.3" y="228">FHWA Series E2000EX</text>
<text x="100.6" y="222.1">50</text>
<text x="100.6" y="225.1">15</text>
<text x="100.6" y="228">12</text>
<text x="56.4" y="230.9">SAT - SUN</text>
<text x="56.4" y="233.8">ONLY</text>
<text x="72.3" y="230.9">FHWA Series E2000EX</text>
<text x="72.3" y="233.8">FHWA Series D2000EX</text>
<text x="100.6" y="230.9">20</text>
<text x="100.6" y="233.8">30</text>
<text x="77.1" y="270.3">Aluminium Sign</text>
<text x="77.1" y="273">Green letters,numerals,arrow &amp; symbol</text>
<text x="77.1" y="275.6">White ground</text>
</g>
<text font-size="2.2" fill="#095229" x="119.4" y="128.2">NOON</text>
<g font-size="2.1" fill="#231f20">
<text x="75.7" y="267.7">Specif</text>
<text x="81" y="267.7">ications:</text>
<text x="144" y="267.5">Size:</text>
<text x="154.6" y="267.5">600 x 225</text>
<text x="170.5" y="267.5">Date:</text>
<text x="181.1" y="267.5">8/11/22</text>
<text x="144" y="270.3">Area:</text>
<text x="144" y="273.1">Border:</text>
<text x="144" y="275.9">Cnr Rad:</text>
<text x="154.6" y="270.3">0.14 sq.m</text>
<text x="154.6" y="273.1">0 x 2</text>
<text x="154.6" y="275.9">30</text>
<text x="170.5" y="270.3">Scale:</text>
<text x="170.5" y="273.1">Drawn:</text>
<text x="170.5" y="275.9">Checked:</text>
<text x="181.1" y="270.3">1:5</text>
<text x="181.1" y="273.1">daviesm</text>
<text x="144" y="278.7">Patch CR:</text>
<text x="154.6" y="278.7">0</text>
<text x="164.7" y="281.5">Path:</text>
<text x="170.5" y="278.7">File:</text>
<text x="181.1" y="278.7">r5-1-11n_l</text>
</g>
<g font-size="1.4" fill="#231f20">
<text x="145.9" y="288.4">Prepared using TraSiCAD</text>
<text x="148.9" y="290">Product of QMR</text>
</g>
<text font-size="1.2" fill="#231f20" x="170.5" y="281.2">H:\Signs\TTT\DRAWINGS\REGULAT\TrasiCAD\EV Signs</text>
</svg>
